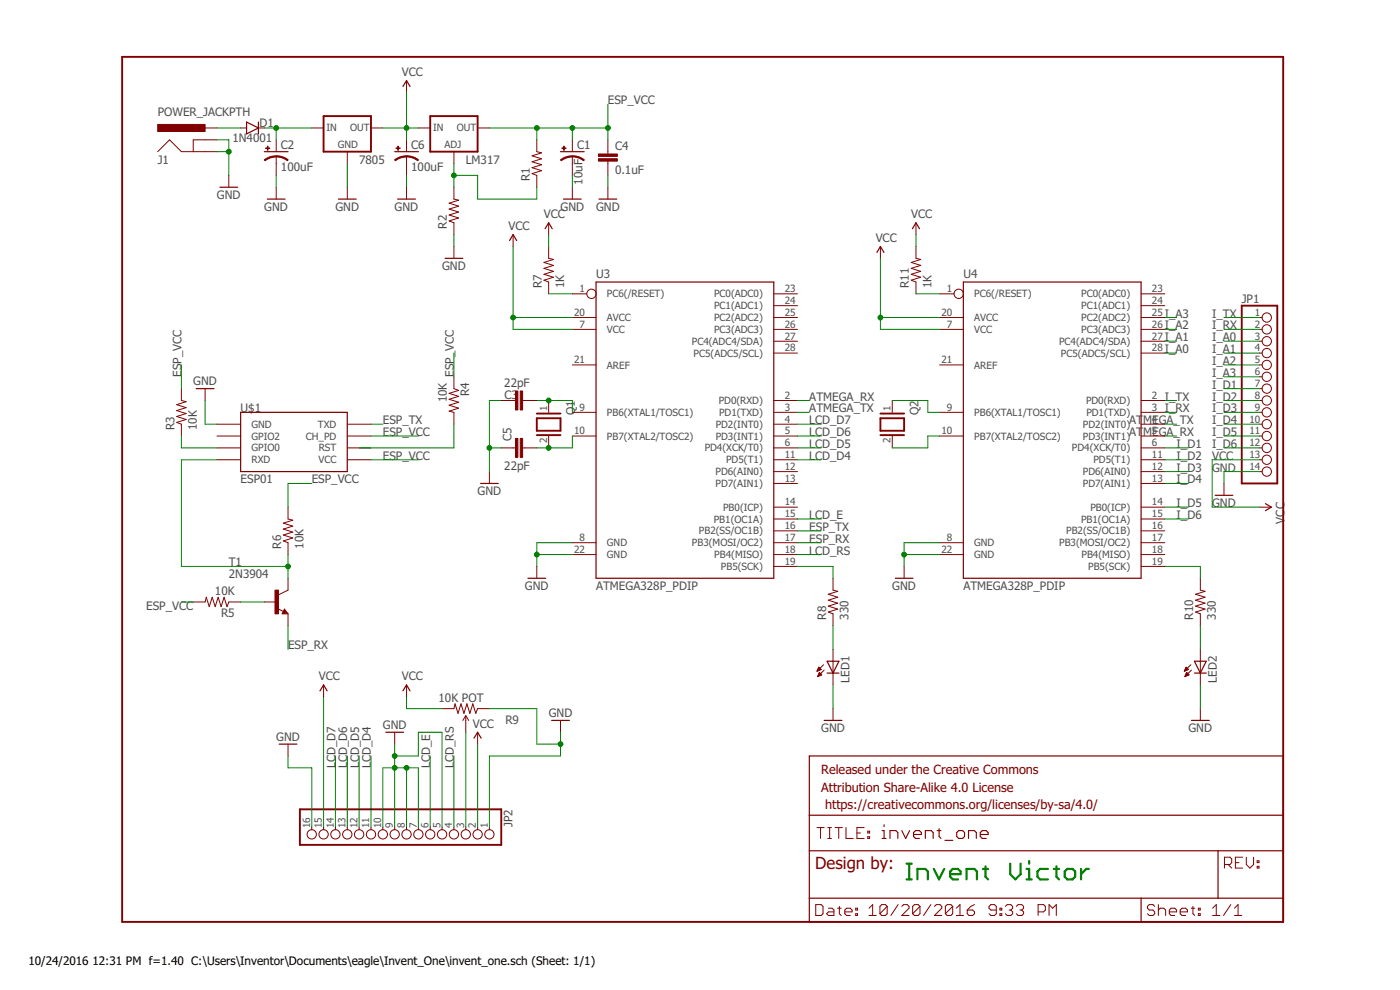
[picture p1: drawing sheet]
<svg xmlns="http://www.w3.org/2000/svg" width="420mm" height="297mm" viewBox="0 0 420 297" stroke-linecap="round" stroke-linejoin="round" font-family="sans-serif">
<g fill="none" stroke="#800000" stroke-width=".3">
<path d="M61.6 38.4h3.5M72.2 38.4h1.8M77.6 38.4h1.7M93.6 38.4h3.5M111.3 38.4h3.6M122 24.2v3.5M125.6 38.4h3.5M143.3 38.4h3.6M47.3 45.5l3.6-3.5 3.5 3.5h10.7M65.1 42h-7.1v3.5M68.7 52.6v3.6M82.9 42v3.5"/>
<path d="M82.9 46.9v5.7M82.9 56.2v3.5M104.2 45.5v3.6M104.2 56.2v3.5M122 42v3.5M122 46.9v5.7M122 56.2v3.5M136.2 45.5v3.6M136.2 56.2v3.5l1.4 .4-2.8 .9 2.8 .8-2.8 .9 2.8 .9-2.8 .9 2.8 .9-2.8 .9 1.4 .5v3.6M161.1 42v3.5l1.4 .4-2.8 .9 2.8 .8-2.8 .9 2.8 .9-2.8 .9 2.8 .9-2.8 .9 1.4 .5v3.6M171.8 42v3.5M171.8 46.9v5.7"/>
<path d="M171.8 56.2v3.5M182.4 42v4.2M182.4 48.3v4.3M182.4 56.2v3.5M136.2 74v3.5M154 70.4v3.6M164.7 66.8v3.6M164.7 74v3.5l1.4 .4-2.9 .8 2.9 .9-2.9 .9 2.9 .9-2.9 .9 2.9 .9-2.9 .9 1.5 .5v3.6M264.2 74v3.5M274.9 74v3.5l1.4 .4-2.8 .8 2.8 .9-2.8 .9 2.8 .9-2.8 .9 2.8 .9-2.8 .9 1.4 .5v3.6M274.9 66.8v3.6M171.8 98.8h7.1"/>
<path d="M171.8 95.3h7.1M171.8 88.2h4.3M232.2 98.8h7.1M232.2 95.3h7.1M232.2 91.7h7.1M232.2 88.2h7.1M282 98.8h7.1M282 95.3h7.1M282 88.2h4.3M342.5 98.8h7.1M342.5 95.3h7.1M342.5 91.7h7.1"/>
<path d="M342.5 88.2h7.1M378 98.8h.8M378 95.3h.8M54.4 116.6v3.6l1.5 .3-2.9 .9 2.9 .9-2.9 .9 2.9 .9-2.9 .9 2.9 .9-2.9 .8 1.4 .6v3.5M61.6 116.6v3.6M136.2 113.1v3.5l1.4 .5-2.8 .9 2.8 .9-2.8 .9 2.8 .9-2.8 .9 2.8 .9-2.8 .9 1.4 .3v3.6M171.8 109.5h7.1M232.2 105.9h7.1M232.2 102.4h7.1M282 109.5h7.1M342.5 105.9h7.1M342.5 102.4h7.1"/>
<path d="M378 109.5h.8M378 105.9h.8M378 102.4h.8M378 113.1h.8M378 116.6h.8M65.1 127.3h7.1M65.1 130.8h7.1M65.1 134.4h7.1M65.1 137.9h7.1M104.2 127.3h7.1M104.2 130.8h7.1M104.2 134.4h7.1"/>
<path d="M104.2 137.9h7.1M150.4 134.4h4.3M150.4 120.2h4.3M156.8 134.4h4.3M156.8 120.2h4.3M164.7 120.2v3.5M164.7 130.8v3.6M171.8 130.8h7.1M171.8 123.7h7.1M232.2 127.3h7.1M232.2 130.8h7.1M232.2 134.4h7.1"/>
<path d="M232.2 137.9h7.1M232.2 123.7h7.1M232.2 120.2h7.1M267.8 120.2v3.5M267.8 130.8v3.6M282 130.8h7.1M282 123.7h7.1M342.5 127.3h7.1M342.5 130.8h7.1M342.5 134.4h7.1M342.5 137.9h7.1M342.5 123.7h7.1"/>
<path d="M342.5 120.2h7.1M378 127.3h.8M378 130.8h.8M378 134.4h.8M378 137.9h.8M378 123.7h.8M378 120.2h.8M86.4 152.2v3.5l1.5 .4-2.9 .9 2.9 .9-2.9 .8 2.9 .9-2.9 .9 2.9 .9-2.9 .9 1.4 .5v3.6M146.9 141.5v3.6M232.2 159.3h7.1M232.2 155.7h7.1M232.2 152.2h7.1"/>
<path d="M232.2 145.1h7.1M232.2 141.5h7.1M342.5 159.3h7.1M342.5 155.7h7.1M342.5 152.2h7.1M342.5 145.1h7.1M342.5 141.5h7.1M367.3 145.1v3.5M378 152.2h3.6M378 141.5h.8M86.4 173.5v3.6l-2.8 1.4M161.1 169.9v3.6"/>
<path d="M171.8 162.8h7.1M171.8 166.4h7.1M232.2 169.9h7.1M232.2 162.8h7.1M232.2 166.4h7.1M250 173.5v3.6l1.4 .3-2.8 .9 2.8 .9-2.8 .9 2.8 .9-2.8 .9 2.8 .9-2.8 .8 1.4 .6v3.5M271.3 169.9v3.6M282 162.8h7.1M282 166.4h7.1M342.5 169.9h7.1M342.5 162.8h7.1M342.5 166.4h7.1"/>
<path d="M360.2 173.5v3.6l1.5 .3-2.9 .9 2.9 .9-2.9 .9 2.9 .9-2.9 .9 2.9 .9-2.9 .8 1.4 .6v3.5M58 180.6h3.6l.3-1.4 .9 2.8 .9-2.8 .9 2.8 .9-2.8 .9 2.8 .8-2.8 .9 2.8 .6-1.4h3.5M79.3 180.6h3.6M83.3 182.6l1.7 .9M85.4 182.8l1 1.4h-1.7zM86.4 184.2v3.5M247.2 199.5l-2 1.9M250 194.8v10.7M357.4 199.5l-2 1.9M360.2 194.8v10.7M97.1 205.5v3.6M118.4 219.7v3.6"/>
<path d="M122 205.5v3.6M132.7 212.6h3.5l.4-1.4 .9 2.8 .8-2.8 .9 2.8 .9-2.8 .9 2.8 .9-2.8 .9 2.8 .5-1.4h3.6M139.8 214.7l-.9 1.5M139.8 214.7l.9 1.5M139.8 214.7v5M143.3 219.7v3.6M168.2 216.2v3.5M245.3 201.3h.3M245.3 201.1h.7M245.4 200.9h1M245.4 202.9h.3M245.5 200.7h.8"/>
<path d="M245.5 202.7h.6M245.6 200.5h.5M245.6 202.5h.9M245.7 200.3h.2M245.7 202.3h.8M245.7 200.2l.7 .7-1.2 .5zM245.7 202.2h.6M245.8 202h.3M245.9 201.8h.1M245.9 201.8l.7 .7-1.2 .5zM247.3 201.1l-1.9 1.9M250 212.6v3.6"/>
<path d="M355.5 201.3h.3M355.6 201.1h.6M355.6 200.9h1M355.7 202.9h.2M355.7 200.7h.8M355.7 202.7h.6M355.8 200.5h.5M355.8 202.5h.9M355.9 200.3h.2M355.9 202.3h.8M356 202.2h.5M356 200.2l.7 .7-1.3 .5z"/>
<path d="M356 202h.3M356.1 201.8h.1M356.1 201.8l.7 .7-1.2 .5zM357.6 201.1l-2 1.9M360.2 212.6v3.6M86.4 223.3v3.5M93.6 248.2v.7M97.1 248.2v.7M100.7 248.2v.7M104.2 248.2v.7M107.8 248.2v.7M111.3 248.2v.7"/>
<path d="M114.9 248.2v.7M118.4 248.2v.7M122 248.2v.7M125.6 248.2v.7M129.1 248.2v.7M132.7 248.2v.7M136.2 248.2v.7M139.8 248.2v.7M143.3 248.2v.7M146.9 248.2v.7M245.2 248.3h2.2M246.3 248.3v3.3"/>
<path d="M248.4 248.3h1.1M248.4 251.6h1.1M249 248.3v3.3M250.6 248.3h2.2M251.7 248.3v3.3M253.9 248.3v3.3h2.2M257.2 249.9h1.1M259.4 248.3h-2.2v3.3h2.2M260.4 251h.6v.6h-.6zM260.4 249.4h.6v.5h-.6zM367.5 259.4h1.6l.6-.6v-1.1l-.6-.5h-1.6v3.3M368.6 259.4l1.1 1.1"/>
<path d="M370.8 258.8h1M372.9 257.2h-2.1v3.3h2.1M374 257.2v2.2l1.1 1.1 1.1-1.1v-2.2M377.3 259.9h.5v.6h-.5zM377.3 258.3h.5v.5h-.5zM244.8 271.4h1.6l.6 .5v2.3l-.6 .5h-1.6zM248.6 272.5h1.1l.6 .5v1.7h-1.7l-.5-.5 .5-.6h1.7M251.4 272.5h1.1M251.9 271.9v2.3l.6 .5M253.5 273.6h2.2v-.6l-.5-.5h-1.1l-.6 .5v1.2l.6 .5h1.1M256.8 274.2h.6v.5h-.6zM256.8 272.5h.6v.5h-.6z"/>
<path d="M260.8 274.7h2.2M260.8 272.5l1.1-1.1v3.3M266.3 271.9v2.3l-.6 .5h-1.1l-.5-.5M266.3 271.9l-.6-.5h-1.1l-.5 .5v2.3M266.3 271.9l-2.2 2.3M269.5 271.4l-2.1 3.3M270.6 271.9l.6-.5h1.1l.5 .5v.6l-2.2 2.2h2.2M276.1 271.9v2.3l-.6 .5h-1.1l-.5-.5M276.1 271.9l-.6-.5h-1.1l-.5 .5v2.3M276.1 271.9l-2.2 2.3M279.4 271.4l-2.2 3.3M280.5 271.9l.5-.5h1.1l.5 .5v.6l-2.1 2.2h2.1"/>
<path d="M285.9 271.9v2.3l-.5 .5h-1.1l-.6-.5M285.9 271.9l-.5-.5h-1.1l-.6 .5v2.3M285.9 271.9l-2.2 2.3M287 274.7h2.2M287 272.5l1.1-1.1v3.3M290.3 273h1.6l.6 .6v.6l-.6 .5h-1.1l-.5-.5zM292.5 271.4l-1.1 .5-1.1 1.1M299 273h-1.6l-.6-.5v-.6l.6-.5h1l.6 .5v2.3l-.6 .5h-1l-.6-.5M300.1 274.2h.6v.5h-.6zM300.1 272.5h.6v.5h-.6zM301.7 271.9l.6-.5h1.1l.5 .5v.6l-.5 .5M302.8 273h.6"/>
<path d="M303.4 273l.5 .6v.6l-.5 .5h-1.1l-.6-.5M305 271.9l.6-.5h1l.6 .5v.6l-.6 .5M306.1 273h.5M306.6 273l.6 .6v.6l-.6 .5h-1l-.6-.5M311.6 273.6h1.6l.5-.6v-1.1l-.5-.5h-1.6v3.3M314.8 274.7v-3.3l1.1 1.1 1.1-1.1v3.3M346.5 271.9l-.5-.5h-1.1l-.5 .5v.6l.5 .5h1.1l.5 .6v.6l-.5 .5h-1.1l-.5-.5M347.6 273l.6-.5h1.1l.5 .5v1.7M347.6 271.4v3.3M350.9 273.6h2.2v-.6l-.5-.5h-1.1l-.6 .5v1.2l.6 .5h1.1M354.2 273.6h2.2v-.6l-.6-.5h-1.1l-.5 .5v1.2l.5 .5h1.1M357.5 272.5h1.1"/>
<path d="M358 271.9v2.3l.6 .5M359.6 272.5h.6v.5h-.6zM359.6 274.2h.6v.5h-.6zM363.9 274.7h2.2M363.9 272.5l1.1-1.1v3.3M369.4 271.4l-2.2 3.3M370.5 274.7h2.2M370.5 272.5l1.1-1.1v3.3"/>
<circle cx="177.5" cy="88.2" r="1.4"/>
<circle cx="287.7" cy="88.2" r="1.4"/>
<circle cx="380.2" cy="95.3" r="1.4"/>
<circle cx="380.2" cy="98.8" r="1.4"/>
<circle cx="380.2" cy="109.5" r="1.4"/>
<circle cx="380.2" cy="113.1" r="1.4"/>
<circle cx="380.2" cy="102.4" r="1.4"/>
<circle cx="380.2" cy="105.9" r="1.4"/>
<circle cx="380.2" cy="116.6" r="1.4"/>
<circle cx="380.2" cy="130.8" r="1.4"/>
<circle cx="380.2" cy="120.2" r="1.4"/>
<circle cx="380.2" cy="123.7" r="1.4"/>
<circle cx="380.2" cy="127.3" r="1.4"/>
<circle cx="380.2" cy="137.9" r="1.4"/>
<circle cx="380.2" cy="134.4" r="1.4"/>
<circle cx="380.2" cy="141.5" r="1.4"/>
<circle cx="93.6" cy="250.3" r="1.4"/>
<circle cx="97.1" cy="250.3" r="1.4"/>
<circle cx="100.7" cy="250.3" r="1.4"/>
<circle cx="104.2" cy="250.3" r="1.4"/>
<circle cx="107.8" cy="250.3" r="1.4"/>
<circle cx="111.3" cy="250.3" r="1.4"/>
<circle cx="114.9" cy="250.3" r="1.4"/>
<circle cx="118.4" cy="250.3" r="1.4"/>
<circle cx="122" cy="250.3" r="1.4"/>
<circle cx="125.6" cy="250.3" r="1.4"/>
<circle cx="129.1" cy="250.3" r="1.4"/>
<circle cx="132.7" cy="250.3" r="1.4"/>
<circle cx="136.2" cy="250.3" r="1.4"/>
<circle cx="139.8" cy="250.3" r="1.4"/>
<circle cx="143.3" cy="250.3" r="1.4"/>
<circle cx="146.9" cy="250.3" r="1.4"/>
</g>
<g fill="#800000" stroke="#800000" stroke-width=".3">
<path d="M47.3 37.3h14.3v2.2h-14.3z"/>
<path d="M79.7 44.4h1.3v.2h-1.3z"/>
<path d="M80.3 43.9h.1v1.2h-.1z"/>
<path d="M168.6 44.4h1.3v.2h-1.3z"/>
<path d="M169.2 43.9h.1v1.2h-.1z"/>
<path d="M179.6 47.6h5.7v.7h-5.7z"/>
<path d="M179.6 46.2h5.7v.7h-5.7z"/>
<path d="M82.5 177.1h1.1v7.1h-1.1z"/>
<path d="M156.1 117.3h.7v5.7h-.7z"/>
<path d="M154.7 117.3h.7v5.7h-.7z"/>
<path d="M156.1 131.6h.7v5.6h-.7z"/>
<path d="M154.7 131.6h.7v5.6h-.7z"/>
<path d="M118.9 44.4h1.2v.2h-1.2z"/>
<path d="M119.4 43.9h.1v1.2h-.1z"/>
</g>
<g fill="none" stroke="#800000" stroke-width=".36">
<path d="M74 36.6l3.6 1.8-3.6 1.8zM77.6 36.6v3.6M120.9 26l1.1-1.8 1.1 1.8M66 56.2h5.3M79.3 45.5h7.1M80.2 59.7h5.4M101.6 59.7h5.3M118.4 45.5h7.2M119.3 59.7h5.4M168.2 45.5h7.1M169.1 59.7h5.3M179.8 59.7h5.3"/>
<path d="M133.6 77.5h5.3M152.9 72.2l1.1-1.8 1.1 1.8M163.6 68.6l1.1-1.8 1 1.8M263.2 75.7l1-1.7 1.1 1.7M273.8 68.6l1.1-1.8 1 1.8M178.9 84.6h53.3v88.9h-53.3zM289.1 84.6h53.4v88.9h-53.4zM58.9 116.6h5.3M72.2 123.7h32v17.8h-32zM144.2 145.1h5.3M364.7 148.6h5.3M379.8 151.1l1.8 1.1-1.8 1"/>
<path d="M158.4 173.5h5.4M268.7 173.5h5.3M85.4 183.5l.2 .3h-.6l.4-.7 .7 .9h-1.1M248.2 198.4h3.6l-1.8 3.6zM358.5 198.4h3.5l-1.8 3.6zM96 207.3l1.1-1.8 1.1 1.8M115.8 219.7h5.3M120.9 207.3l1.1-1.8 1.1 1.8M165.5 216.2h5.4M247.3 216.2h5.4M248.2 202h3.6M357.6 216.2h5.3"/>
<path d="M358.5 202h3.5M83.8 223.3h5.3M142.3 221.5l1-1.8 1.1 1.8M242.9 226.8h142.2v49.8h-142.2zM242.9 255.3h142.2M242.9 244.6h142.2M365.5 255.3v14.2M242.9 269.5h142.2M342.5 269.5v7.1"/>
</g>
<path d="M36.7 17.1h348.4v259.5h-348.4zM97.1 34.8h14.2v10.7h-14.2zM129.1 34.8h14.2v10.7h-14.2zM372.7 91.7h10.6v53.4h-10.6zM161.1 125.5h7.1v3.7h-7.1zM161.1 130.6h7.1M161.1 124.1h7.1M264.2 125.5h7.1v3.7h-7.1zM264.2 130.6h7.1M264.2 124.1h7.1M90 242.8h60.4v10.7h-60.4z" fill="none" stroke="#800000" stroke-width=".57"/>
<g fill="#800000" stroke="#800000" stroke-width=".3">
<path d="M82.9 46.7l2.2 .4 1.4 .9-.2 .2-1.6-.8-1.8-.3z" fill-rule="evenodd"/>
<path d="M79.3 48l2-1.1 1.6-.1v.3l-1.8 .3-1.6 .8z" fill-rule="evenodd"/>
<path d="M171.8 46.7l2.2 .4 1.4 .9-.2 .2-1.6-.8-1.8-.3z" fill-rule="evenodd"/>
<path d="M168.2 48l2-1.1 1.6-.1v.3l-1.8 .3-1.6 .8z" fill-rule="evenodd"/>
<path d="M122 46.7l2.2 .4 1.4 .9-.2 .2-1.6-.8-1.8-.3z" fill-rule="evenodd"/>
<path d="M118.4 48l2-1.1 1.6-.1v.3l-1.8 .3-1.5 .8z" fill-rule="evenodd"/>
</g>
<g fill="none" stroke="#800000" stroke-width=".34">
<path d="M264.7 249.2h.6v2.4M264.7 251.6h1.2M265.3 247.4v.6M267.1 251.6v-2.4h1.8l.6 .6v1.8M270.6 249.2l1.2 2.4 1.2-2.4M274.2 250.4h2.3v-.6l-.6-.6h-1.1l-.6 .6v1.2l.6 .6h1.1M277.7 251.6v-2.4h1.8l.6 .6v1.8M281.2 249.2h1.2M281.8 248.6v2.4l.6 .6M283.6 252.1h2.3M287.1 249.8l.6-.6h1.2l.6 .6v1.2l-.6 .6h-1.2l-.6-.6zM290.7 251.6v-2.4h1.7l.6 .6v1.8"/>
<path d="M294.2 250.4h2.3v-.6l-.5-.6h-1.2l-.6 .6v1.2l.6 .6h1.2"/>
</g>
<g fill="none" stroke="#008000" stroke-width=".66">
<path d="M272.1 259.1h1.5M272.9 259.1v4.7M295.8 259.9v3.2l.7 .7M303.2 259.1v3.2l1.5 1.5 1.6-1.5v-3.2M308.9 258.4v.7M317.1 259.9v3.2l.7 .7M272.1 263.8h1.5M275.3 263.8v-3.1h2.4l.8 .8v2.3M280.2 260.7l1.6 3.1 1.6-3.1M285.2 262.3h3.1v-.8l-.8-.8h-1.6l-.7 .8v1.6l.7 .7h1.6M290.1 263.8v-3.1h2.3l.8 .8v2.3M295 260.7h1.5"/>
<path d="M308.1 263.8h1.5M308.1 260.7h.8v3.1M314.5 260.7h-2.4l-.7 .8v1.6l.7 .7h2.4M316.3 260.7h1.5M319.5 261.5l.8-.8h1.6l.8 .8v1.6l-.8 .7h-1.6l-.8-.7zM324.4 260.7v3.1M326.8 260.7h-.8l-1.6 1.6"/>
</g>
<g fill="none" stroke="#008000" stroke-width=".3">
<path d="M65.1 38.4h7.1M79.3 38.4h14.3M82.9 38.4v3.6M114.9 38.4h10.7M122 27.7v14.3M146.9 38.4h35.5M161.1 38.4v3.6M171.8 38.4v3.6M182.4 31.3v10.7M65.1 45.5h3.6M65.1 42h3.6v10.6M82.9 52.6v3.6"/>
<path d="M104.2 49.1v7.1M122 52.6v3.6M136.2 49.1v7.1M136.2 52.6h7.1v7.1h17.8v-3.5M171.8 52.6v3.6M182.4 52.6v3.6M136.2 70.4v3.6M154 74v24.8h17.8M164.7 70.4v3.6M264.2 77.5v21.3h17.8M274.9 70.4v3.6M154 95.3h17.8"/>
<path d="M164.7 88.2h7.1M264.2 95.3h17.8M274.9 88.2h7.1M349.6 95.3h3.5M349.6 98.8h3.5M367.3 95.3h10.7M367.3 98.8h10.7M54.4 109.5v7.1M136.2 105.9v7.2M349.6 102.4h3.5M349.6 105.9h3.5M367.3 102.4h10.7"/>
<path d="M367.3 105.9h10.7M367.3 109.5h10.7M367.3 113.1h10.7M367.3 116.6h10.7M54.4 130.8v3.6h10.7M61.6 120.2v7.1h3.5M65.1 137.9h-10.7v32h32M111.3 127.3h3.6M111.3 137.9h14.3M111.3 130.8h14.3M136.2 127.3v7.1h-28.4M146.9 134.4h3.5"/>
<path d="M150.4 120.2h-3.5v21.3M161.1 120.2h10.7v3.5M171.8 130.8v3.6h-10.7M239.3 127.3h7.1M239.3 120.2h3.6M239.3 134.4h7.1M239.3 137.9h7.1M239.3 130.8h7.1M239.3 123.7h3.6M267.8 120.2h10.6v3.5h3.6M282 130.8h-3.6v3.6h-10.6M349.6 127.3h3.5"/>
<path d="M349.6 120.2h3.5M349.6 134.4h7.1M349.6 137.9h7.1M349.6 130.8h3.5M349.6 123.7h3.5M367.3 127.3h10.7M367.3 120.2h10.7M367.3 134.4h10.7M367.3 130.8h10.7M367.3 123.7h10.7M378 137.9h-14.2v14.3h14.2M93.6 145.1h-7.2v7.1"/>
<path d="M239.3 159.3h7.1M239.3 155.7h7.1M349.6 141.5h7.1M349.6 155.7h7.1M349.6 145.1h7.1M349.6 152.2h7.1M378 141.5h-10.7v3.6M86.4 166.4v7.1M161.1 166.4h10.7M171.8 162.8h-10.7v7.1M239.3 166.4h7.1M239.3 162.8h7.1"/>
<path d="M239.3 169.9h10.7v3.6M271.3 166.4h10.7M282 162.8h-10.7v7.1M349.6 169.9h10.6v3.6M54.4 180.6h3.6M72.2 180.6h7.1M86.4 187.7v7.1M250 187.7v7.1M360.2 187.7v7.1M97.1 209.1v39.1M122 209.1v3.5h10.7M139.8 219.7v28.5"/>
<path d="M146.9 212.6h14.2v10.7h7.1M168.2 219.7v7.1h-21.3v21.4M250 205.5v7.1M360.2 205.5v7.1M86.4 226.8v3.6h7.2v17.8M100.7 226.8v21.4M104.2 226.8v21.4M107.8 226.8v21.4M111.3 226.8v21.4M118.4 223.3v24.9M118.4 226.8h7.2v-7.1h7.1v28.5M122 230.4v17.8"/>
<path d="M129.1 226.8v21.4M136.2 226.8v21.4M143.3 223.3v24.9M114.9 248.2v-17.8h10.7v17.8"/>
</g>
<g fill="#008000" stroke="#008000" stroke-width=".3">
<circle cx="68.7" cy="45.5" r=".72"/>
<circle cx="161.1" cy="166.4" r=".72"/>
<circle cx="271.3" cy="166.4" r=".72"/>
<circle cx="146.9" cy="134.4" r=".72"/>
<circle cx="118.4" cy="230.4" r=".72"/>
<circle cx="122" cy="230.4" r=".72"/>
<circle cx="118.4" cy="226.8" r=".72"/>
<circle cx="168.2" cy="223.3" r=".72"/>
<circle cx="82.9" cy="38.4" r=".72"/>
<circle cx="136.2" cy="52.6" r=".72"/>
<circle cx="86.4" cy="169.9" r=".72"/>
<circle cx="164.7" cy="120.2" r=".72"/>
<circle cx="164.7" cy="134.4" r=".72"/>
<circle cx="161.1" cy="38.4" r=".72"/>
<circle cx="171.8" cy="38.4" r=".72"/>
<circle cx="182.4" cy="38.4" r=".72"/>
<circle cx="122" cy="38.4" r=".72"/>
<circle cx="154" cy="95.3" r=".72"/>
<circle cx="264.2" cy="95.3" r=".72"/>
</g>
<text font-size="5" fill="#800000" x="244.7" y="260.6">Design by:</text>
<g font-size="3.8" fill="#800000">
<text x="246.4" y="232.2">Released under the Creative Commons</text>
<text x="246.4" y="237.5">Attribution Share-Alike 4.0 License</text>
<text x="247.6" y="242.8">https://creativecommons.org/licenses/by-sa/4.0/</text>
</g>
<g font-size="3.5" fill="#505050">
<text x="120.6" y="22.7">VCC</text>
<text x="47.3" y="34.8">POWER_JACKPTH</text>
<text x="182.4" y="31.3">ESP_VCC</text>
<text x="77.9" y="38.1">D1</text>
<text x="69.7" y="42.7">1N4001</text>
<text x="84.3" y="44.6">C2</text>
<text x="123.4" y="44.6">C6</text>
<text x="173.2" y="44.6">C1</text>
<text x="184.6" y="45">C4</text>
<text x="47.3" y="49.1">J1</text>
<text x="84.3" y="51.4">100uF</text>
<text x="107.8" y="49.1">7805</text>
<text x="123.4" y="51.4">100uF</text>
<text x="139.8" y="49.1">LM317</text>
<text x="184.6" y="52.1">0.1uF</text>
<text x="65.1" y="59.7">GND</text>
<text x="159" y="54.4" transform="rotate(-90 159 54.4)">R1</text>
<text x="174.8" y="55.5" transform="rotate(-90 174.8 55.5)">10uF</text>
<text x="79.3" y="63.3">GND</text>
<text x="100.7" y="63.3">GND</text>
<text x="118.4" y="63.3">GND</text>
<text x="163.2" y="65.4">VCC</text>
<text x="168.2" y="63.3">GND</text>
<text x="178.9" y="63.3">GND</text>
<text x="273.5" y="65.4">VCC</text>
<text x="134.1" y="68.6" transform="rotate(-90 134.1 68.6)">R2</text>
<text x="152.6" y="69">VCC</text>
<text x="262.8" y="72.5">VCC</text>
<text x="132.7" y="81.1">GND</text>
<text x="178.9" y="83.5">U3</text>
<text x="289.1" y="83.5">U4</text>
<text x="162.6" y="86.4" transform="rotate(-90 162.6 86.4)">R7</text>
<text x="169.3" y="86.4" transform="rotate(-90 169.3 86.4)">1K</text>
<text x="272.8" y="86.4" transform="rotate(-90 272.8 86.4)">R11</text>
<text x="279.5" y="86.4" transform="rotate(-90 279.5 86.4)">1K</text>
<text x="349.6" y="95.3">I_A3</text>
<text x="363.8" y="95.3">I_TX</text>
<text x="372.7" y="90.8">JP1</text>
<text x="349.6" y="98.8">I_A2</text>
<text x="363.8" y="98.8">I_RX</text>
<text x="349.6" y="105.9">I_A0</text>
<text x="349.6" y="102.4">I_A1</text>
<text x="363.8" y="102.4">I_A0</text>
<text x="363.8" y="105.9">I_A1</text>
<text x="54.4" y="113.1" transform="rotate(-90 54.4 113.1)">ESP_VCC</text>
<text x="136.2" y="113.1" transform="rotate(-90 136.2 113.1)">ESP_VCC</text>
<text x="363.8" y="109.5">I_A2</text>
<text x="363.8" y="113.1">I_A3</text>
<text x="58" y="115.6">GND</text>
<text x="140.8" y="118.9" transform="rotate(-90 140.8 118.9)">R4</text>
<text x="151.3" y="116.1">22pF</text>
<text x="151.4" y="119.6">C3</text>
<text x="363.8" y="116.6">I_D1</text>
<text x="72.2" y="123.7">U$1</text>
<text x="134.1" y="120.8" transform="rotate(-90 134.1 120.8)">10K</text>
<text x="172.5" y="124.6" transform="rotate(-90 172.5 124.6)">Q1</text>
<text x="242.9" y="120.2">ATMEGA_RX</text>
<text x="242.9" y="123.7">ATMEGA_TX</text>
<text x="275.6" y="124.6" transform="rotate(-90 275.6 124.6)">Q2</text>
<text x="349.6" y="120.2">I_TX</text>
<text x="349.6" y="123.7">I_RX</text>
<text x="363.8" y="120.2">I_D2</text>
<text x="363.8" y="123.7">I_D3</text>
<text x="52.3" y="129.1" transform="rotate(-90 52.3 129.1)">R3</text>
<text x="59.1" y="129.1" transform="rotate(-90 59.1 129.1)">10K</text>
<text x="114.9" y="127.3">ESP_TX</text>
<text x="114.9" y="130.8">ESP_VCC</text>
<text x="242.9" y="130.8">LCD_D6</text>
<text x="242.9" y="127.3">LCD_D7</text>
<text x="338.9" y="130.8">AT</text>
<text x="338.9" y="127.3">AT</text>
<text x="343.1" y="130.8">MEGA_RX</text>
<text x="343.1" y="127.3">MEGA_TX</text>
<text x="363.8" y="127.3">I_D4</text>
<text x="363.8" y="130.8">I_D5</text>
<text x="114.9" y="137.9">ESP_VCC</text>
<text x="153.5" y="132.3" transform="rotate(-90 153.5 132.3)">C5</text>
<text x="242.9" y="137.9">LCD_D4</text>
<text x="242.9" y="134.4">LCD_D5</text>
<text x="353.1" y="134.4">I_D1</text>
<text x="353.1" y="137.9">I_D2</text>
<text x="363.8" y="134.4">I_D6</text>
<text x="363.8" y="137.9">VCC</text>
<text x="151.3" y="141">22pF</text>
<text x="353.1" y="141.5">I_D3</text>
<text x="363.8" y="141.5">GND</text>
<text x="72.2" y="145.1">ESP01</text>
<text x="93.6" y="145.1">ESP_VCC</text>
<text x="143.3" y="148.6">GND</text>
<text x="353.1" y="145.1">I_D4</text>
<text x="242.9" y="155.7">LCD_E</text>
<text x="353.1" y="152.2">I_D5</text>
<text x="353.1" y="155.7">I_D6</text>
<text x="363.8" y="152.2">GND</text>
<text x="242.9" y="159.3">ESP_TX</text>
<text x="385.5" y="157.1" transform="rotate(-90 385.5 157.1)">VCC</text>
<text x="84.3" y="164.6" transform="rotate(-90 84.3 164.6)">R6</text>
<text x="91.1" y="164.6" transform="rotate(-90 91.1 164.6)">10K</text>
<text x="242.9" y="162.8">ESP_RX</text>
<text x="242.9" y="166.4">LCD_RS</text>
<text x="68.7" y="173.5">2N3904</text>
<text x="68.7" y="169.9">T1</text>
<text x="64.5" y="178.5">10K</text>
<text x="157.6" y="177.1">GND</text>
<text x="178.9" y="177.1">ATMEGA328P_PDIP</text>
<text x="267.8" y="177.1">GND</text>
<text x="289.1" y="177.1">ATMEGA328P_PDIP</text>
<text x="43.9" y="183.1">ESP_VCC</text>
<text x="66.3" y="185.2">R5</text>
<text x="247.9" y="185.9" transform="rotate(-90 247.9 185.9)">R8</text>
<text x="254.6" y="185.9" transform="rotate(-90 254.6 185.9)">330</text>
<text x="358.1" y="185.9" transform="rotate(-90 358.1 185.9)">R10</text>
<text x="364.8" y="185.9" transform="rotate(-90 364.8 185.9)">330</text>
<text x="86.4" y="194.8">ESP_RX</text>
<text x="95.7" y="204.1">VCC</text>
<text x="120.6" y="204.1">VCC</text>
<text x="255" y="204.8" transform="rotate(-90 255 204.8)">LED1</text>
<text x="365.2" y="204.8" transform="rotate(-90 365.2 204.8)">LED2</text>
<text x="131.6" y="210.5">10K POT</text>
<text x="164.7" y="215.1">GND</text>
<text x="114.9" y="218.7">GND</text>
<text x="141.9" y="218.3">VCC</text>
<text x="151.7" y="217.2">R9</text>
<text x="246.4" y="219.7">GND</text>
<text x="356.7" y="219.7">GND</text>
<text x="82.9" y="222.2">GND</text>
<text x="100.7" y="230.4" transform="rotate(-90 100.7 230.4)">LCD_D7</text>
<text x="104.2" y="230.4" transform="rotate(-90 104.2 230.4)">LCD_D6</text>
<text x="107.8" y="230.4" transform="rotate(-90 107.8 230.4)">LCD_D5</text>
<text x="111.3" y="230.4" transform="rotate(-90 111.3 230.4)">LCD_D4</text>
<text x="129.1" y="230.4" transform="rotate(-90 129.1 230.4)">LCD_E</text>
<text x="136.2" y="230.4" transform="rotate(-90 136.2 230.4)">LCD_RS</text>
<text x="153.8" y="248.2" transform="rotate(-90 153.8 248.2)">JP2</text>
</g>
<g font-size="3.5">
<text x="8.5" y="289.6">10/24/2016</text>
<text x="27.7" y="289.6">12:31 PM f=1.40 C:\Users\Inventor\Documents\eagle\Invent_One\invent_one.sch (Sheet: 1/1)</text>
</g>
<g font-size="3" fill="#505050">
<text x="98" y="39.3">IN</text>
<text x="105.1" y="39.3">OUT</text>
<text x="130" y="39.3">IN</text>
<text x="137.1" y="39.3">OUT</text>
<text x="101.4" y="44.4">GND</text>
<text x="133.4" y="44.4">ADJ</text>
<text x="174" y="87.7">1</text>
<text x="182.2" y="89.2">PC6(/RESET)</text>
<text x="214.3" y="89.2">PC0(ADC0)</text>
<text x="235.5" y="87.7">23</text>
<text x="284.2" y="87.7">1</text>
<text x="292.4" y="89.2">PC6(/RESET)</text>
<text x="324.5" y="89.2">PC0(ADC0)</text>
<text x="345.7" y="87.7">23</text>
<text x="172.3" y="94.8">20</text>
<text x="214.3" y="92.8">PC1(ADC1)</text>
<text x="235.5" y="94.8">25</text>
<text x="235.5" y="91.2">24</text>
<text x="282.5" y="94.8">20</text>
<text x="324.5" y="92.8">PC1(ADC1)</text>
<text x="345.7" y="94.8">25</text>
<text x="345.7" y="91.2">24</text>
<text x="376.6" y="94.8">1</text>
<text x="174" y="98.3">7</text>
<text x="182.2" y="99.9">VCC</text>
<text x="182.2" y="96.3">AVCC</text>
<text x="214.3" y="99.9">PC3(ADC3)</text>
<text x="214.3" y="96.4">PC2(ADC2)</text>
<text x="235.5" y="101.9">27</text>
<text x="235.5" y="98.3">26</text>
<text x="284.2" y="98.3">7</text>
<text x="292.4" y="99.9">VCC</text>
<text x="292.4" y="96.3">AVCC</text>
<text x="324.5" y="99.9">PC3(ADC3)</text>
<text x="324.5" y="96.4">PC2(ADC2)</text>
<text x="345.7" y="101.9">27</text>
<text x="345.7" y="98.3">26</text>
<text x="376.6" y="98.3">2</text>
<text x="376.6" y="101.9">3</text>
<text x="207.6" y="103.5">PC4(ADC4/SDA)</text>
<text x="208.2" y="107">PC5(ADC5/SCL)</text>
<text x="235.5" y="105.4">28</text>
<text x="317.9" y="103.5">PC4(ADC4/SDA)</text>
<text x="318.4" y="107">PC5(ADC5/SCL)</text>
<text x="345.7" y="105.4">28</text>
<text x="376.6" y="105.4">4</text>
<text x="172.3" y="109">21</text>
<text x="182.2" y="110.6">AREF</text>
<text x="282.5" y="109">21</text>
<text x="292.4" y="110.6">AREF</text>
<text x="376.6" y="109">5</text>
<text x="376.6" y="112.6">6</text>
<text x="235.5" y="119.7">2</text>
<text x="345.7" y="119.7">2</text>
<text x="376.6" y="116.1">7</text>
<text x="376.6" y="119.7">8</text>
<text x="164.2" y="123.2" transform="rotate(-90 164.2 123.2)">1</text>
<text x="174" y="123.2">9</text>
<text x="182.2" y="124.8">PB6(XTAL1/TOSC1)</text>
<text x="215.7" y="121.2">PD0(RXD)</text>
<text x="215.8" y="124.8">PD1(TXD)</text>
<text x="235.5" y="123.2">3</text>
<text x="267.3" y="123.2" transform="rotate(-90 267.3 123.2)">1</text>
<text x="284.2" y="123.2">9</text>
<text x="292.4" y="124.8">PB6(XTAL1/TOSC1)</text>
<text x="325.9" y="121.2">PD0(RXD)</text>
<text x="326" y="124.8">PD1(TXD)</text>
<text x="345.7" y="123.2">3</text>
<text x="376.6" y="123.2">9</text>
<text x="75.5" y="128.3">GND</text>
<text x="75.5" y="131.9">GPIO2</text>
<text x="91.8" y="131.9">CH_PD</text>
<text x="95.4" y="128.3">TXD</text>
<text x="172.3" y="130.3">10</text>
<text x="182.2" y="131.9">PB7(XTAL2/TOSC2)</text>
<text x="214.8" y="131.9">PD3(INT1)</text>
<text x="214.8" y="128.3">PD2(INT0)</text>
<text x="235.5" y="130.3">5</text>
<text x="235.5" y="126.8">4</text>
<text x="282.5" y="130.3">10</text>
<text x="292.4" y="131.9">PB7(XTAL2/TOSC2)</text>
<text x="325" y="131.9">PD3(INT1)</text>
<text x="325" y="128.3">PD2(INT0)</text>
<text x="345.7" y="130.3">5</text>
<text x="345.7" y="126.8">4</text>
<text x="375" y="126.8">10</text>
<text x="375" y="130.3">11</text>
<text x="75.5" y="135.5">GPIO0</text>
<text x="95.7" y="135.5">RST</text>
<text x="164.2" y="133" transform="rotate(-90 164.2 133)">2</text>
<text x="211.5" y="135.5">PD4(XCK/T0)</text>
<text x="235.5" y="137.4">11</text>
<text x="235.5" y="133.9">6</text>
<text x="267.3" y="133" transform="rotate(-90 267.3 133)">2</text>
<text x="321.7" y="135.5">PD4(XCK/T0)</text>
<text x="345.7" y="137.4">11</text>
<text x="345.7" y="133.9">6</text>
<text x="375" y="133.9">12</text>
<text x="375" y="137.4">13</text>
<text x="75.5" y="139">RXD</text>
<text x="95.5" y="139">VCC</text>
<text x="214.7" y="142.6">PD6(AIN0)</text>
<text x="217.9" y="139">PD5(T1)</text>
<text x="235.5" y="141">12</text>
<text x="325" y="142.6">PD6(AIN0)</text>
<text x="328.1" y="139">PD5(T1)</text>
<text x="345.7" y="141">12</text>
<text x="375" y="141">14</text>
<text x="214.7" y="146.1">PD7(AIN1)</text>
<text x="235.5" y="144.6">13</text>
<text x="325" y="146.1">PD7(AIN1)</text>
<text x="345.7" y="144.6">13</text>
<text x="217" y="153.2">PB0(ICP)</text>
<text x="235.5" y="155.2">15</text>
<text x="235.5" y="151.7">14</text>
<text x="327.2" y="153.2">PB0(ICP)</text>
<text x="345.7" y="155.2">15</text>
<text x="345.7" y="151.7">14</text>
<text x="209.8" y="160.3">PB2(SS/OC1B)</text>
<text x="214.2" y="156.8">PB1(OC1A)</text>
<text x="235.5" y="158.8">16</text>
<text x="320" y="160.3">PB2(SS/OC1B)</text>
<text x="324.4" y="156.8">PB1(OC1A)</text>
<text x="345.7" y="158.8">16</text>
<text x="172.3" y="165.9">22</text>
<text x="174" y="162.3">8</text>
<text x="182.2" y="163.9">GND</text>
<text x="182.2" y="167.5">GND</text>
<text x="207.7" y="163.9">PB3(MOSI/OC2)</text>
<text x="214.4" y="167.5">PB4(MISO)</text>
<text x="235.5" y="165.9">18</text>
<text x="235.5" y="162.3">17</text>
<text x="282.5" y="165.9">22</text>
<text x="284.2" y="162.3">8</text>
<text x="292.4" y="163.9">GND</text>
<text x="292.4" y="167.5">GND</text>
<text x="317.9" y="163.9">PB3(MOSI/OC2)</text>
<text x="324.6" y="167.5">PB4(MISO)</text>
<text x="345.7" y="165.9">18</text>
<text x="345.7" y="162.3">17</text>
<text x="216.4" y="171">PB5(SCK)</text>
<text x="235.5" y="169.4">19</text>
<text x="326.6" y="171">PB5(SCK)</text>
<text x="345.7" y="169.4">19</text>
<text x="93.1" y="248.4" transform="rotate(-90 93.1 248.4)">16</text>
<text x="96.6" y="248.4" transform="rotate(-90 96.6 248.4)">15</text>
<text x="100.2" y="248.4" transform="rotate(-90 100.2 248.4)">14</text>
<text x="103.7" y="248.4" transform="rotate(-90 103.7 248.4)">13</text>
<text x="107.3" y="248.4" transform="rotate(-90 107.3 248.4)">12</text>
<text x="110.8" y="248.4" transform="rotate(-90 110.8 248.4)">11</text>
<text x="114.4" y="248.4" transform="rotate(-90 114.4 248.4)">10</text>
<text x="117.9" y="248.4" transform="rotate(-90 117.9 248.4)">9</text>
<text x="121.5" y="248.4" transform="rotate(-90 121.5 248.4)">8</text>
<text x="125.1" y="248.4" transform="rotate(-90 125.1 248.4)">7</text>
<text x="128.6" y="248.4" transform="rotate(-90 128.6 248.4)">6</text>
<text x="132.2" y="248.4" transform="rotate(-90 132.2 248.4)">5</text>
<text x="135.7" y="248.4" transform="rotate(-90 135.7 248.4)">4</text>
<text x="139.3" y="248.4" transform="rotate(-90 139.3 248.4)">3</text>
<text x="142.8" y="248.4" transform="rotate(-90 142.8 248.4)">2</text>
<text x="146.4" y="248.4" transform="rotate(-90 146.4 248.4)">1</text>
</g>
</svg>
